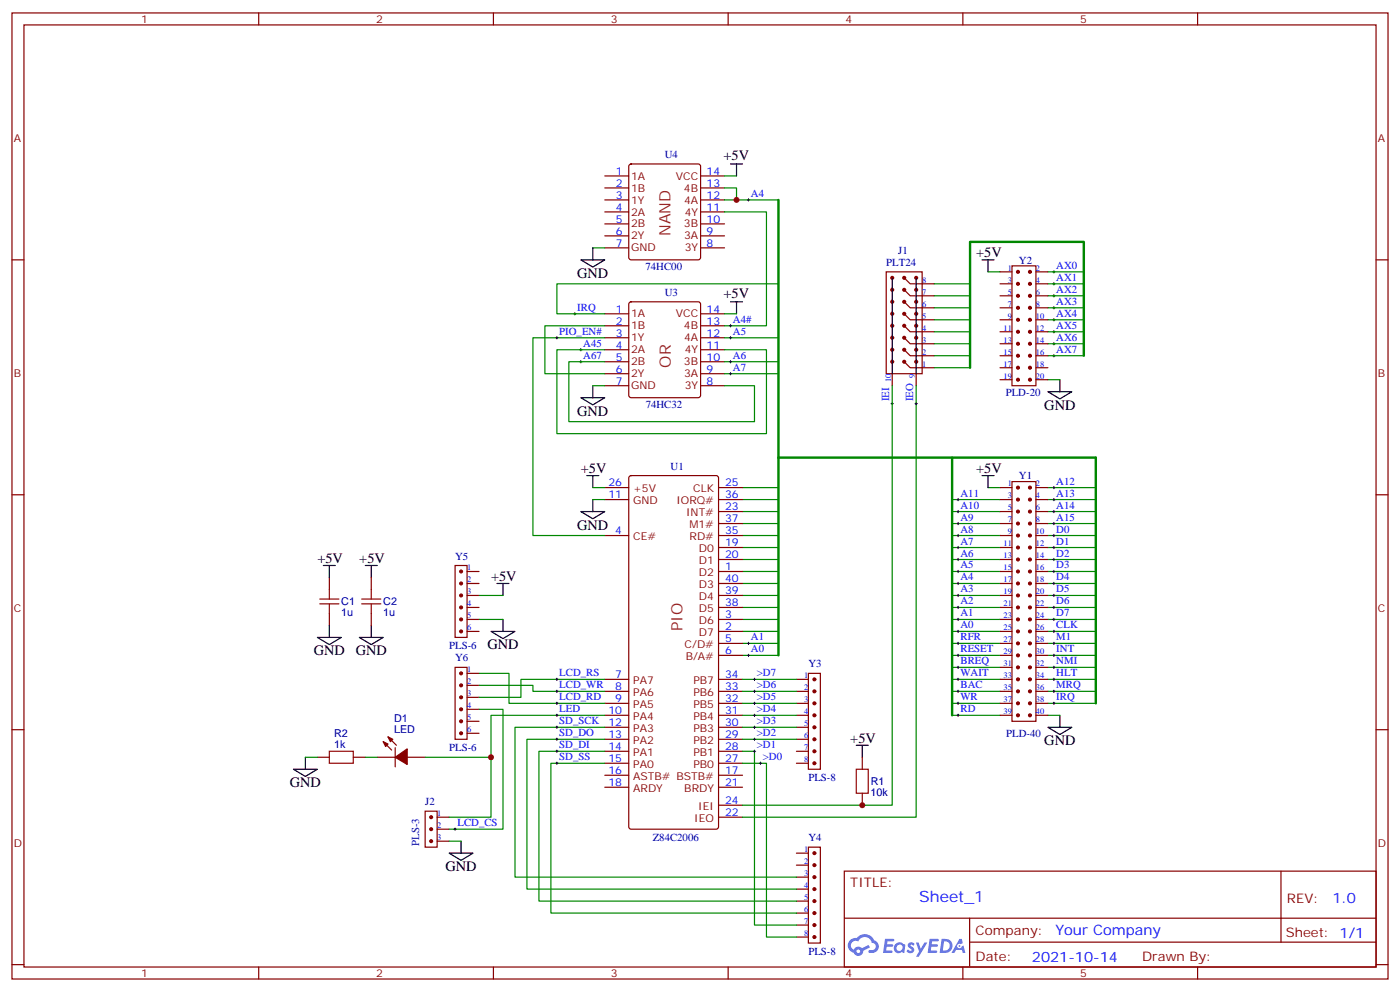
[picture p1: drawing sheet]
<svg xmlns="http://www.w3.org/2000/svg" width="412mm" height="292mm" viewBox="0 0 412 292" stroke-linecap="round" stroke-linejoin="round" font-family="sans-serif">
<g fill="none" stroke="#870000" stroke-width=".35">
<path d="M3.5 3.8h405.4v284.3h-405.4zM7.1 7.3h398.2v277.3h-398.2zM76.2 3.8v3.5M145.3 3.8v3.5M214.5 3.8v3.5M283.6 3.8v3.5M352.8 3.8v3.5M3.5 76.5h3.6M405.3 76.5h3.6M3.5 145.6h3.6M405.3 145.6h3.6M3.5 214.8h3.6"/>
<path d="M405.3 214.8h3.6M248.7 256.4h156.6v28.2h-156.6zM377.3 256.4v20.9M248.7 270.2h156.5M285.6 277.3h119.6M285.6 270.2v14.2M3.5 283.9h3.6M76.2 284.6v3.5M145.3 284.6v3.5M214.5 284.6v3.5M283.6 284.6v3.5M352.8 284.6v3.5"/>
<path d="M405.3 283.9h3.6"/>
</g>
<g fill="#5487ff">
<path d="M267.7 277.6a1.22 1.22 0 0 1 1.7 .2l-.4 .6a.47 .47 0 0 0-.3-.4 .47 .47 0 0 0-.5 .2l.1 .2a1.14 1.14 0 0 1 .8 1.8 1.14 1.14 0 0 1-1.9 0l-.2-.2 .5-.6 .7 .5a.29 .29 0 0 0 .3-.3 .29 .29 0 0 0-.2-.3 1.04 1.04 0 0 1-.6-1.7z"/>
<path d="M260.7 276.3h2.4l.3 .2-.2 .5-1.8 .1-.1 .8h1.5l.3 .4-.3 .4h-1.6l-.2 1.1h1.7l.2 .3-.2 .3-2.6 .1z"/>
<path d="M273.8 276.3h2.4l.3 .2-.1 .5-1.8 .1-.2 .8h1.6l.3 .4-.4 .4h-1.6l-.1 1.1h1.7l.2 .3-.2 .3-2.6 .1z"/>
<path d="M282.6 276.3h.7l.3 1.3-.6 .3a.69 .69 0 0 0-1 .3 .69 .69 0 0 0 .4 .9 .69 .69 0 0 0 .9-.6l.5-.2 .6 2.2h-.8l-.2-.9h-1.8l-.5 .9h-.8z"/>
<path d="M269.8 277.4h.8l.6 1.8 1.1-1.8h.9l-2.6 4.2h-.8l.9-1.5z"/>
<path d="M277.4 276.3l-.6 4.2h1.3a2.11 2.11 0 0 0 2.5-2.1 2.11 2.11 0 0 0-2.5-2.1zM278.1 277.1a1.39 1.39 0 0 1 1.7 1.4 1.39 1.39 0 0 1-1.8 1.3h-.3z"/>
<path d="M263.7 277.9a1.54 1.54 0 0 0-.1 2.2 1.54 1.54 0 0 0 2.2 .1l.6 .3 .3-2.3-.2-.3h-.4a1.49 1.49 0 0 0-2.4 0zM264 278.9a.94 .94 0 0 1 1.8 0 .94 .94 0 0 1-1.8 0z"/>
<path d="M250.4 276.7a2.18 2.18 0 0 0 1.1 3.7 1.44 1.44 0 0 0 1.6 .9 1.44 1.44 0 0 0 1.2-1.4l2-1.1-.5-.7-1.9 1a1.47 1.47 0 0 0-2.4 .4 1.39 1.39 0 0 1-.7-1.9 1.39 1.39 0 0 1 2-.5 2.12 2.12 0 0 1 2.2-1.3 2.12 2.12 0 0 1 1.9 1.7 1.14 1.14 0 0 1 1.1 1.4 1.14 1.14 0 0 1-1.7 .7 .43 .43 0 0 0-.5 .4 .43 .43 0 0 0 .4 .5 1.98 1.98 0 0 0 2.5-1.2 1.98 1.98 0 0 0-1.2-2.6 3.1 3.1 0 0 0-5.3-.6l-.9 .1zM252.3 280a.55 .55 0 0 1 1.1 0 .55 .55 0 0 1-1.1 0z"/>
<circle cx="282.6" cy="278.4" r=".26"/>
</g>
<g fill="none" stroke="#870000" stroke-width=".35">
<path d="M178.2 58.8h7M178.2 55.3h7M178.2 51.8h7M185.4 48.5l.5-.2h19.8l.5 .2 .2 .5v26.8l-.3 .5-.4 .2h-19.8l-.5-.3-.2-.4v-26.8zM206.4 58.8h7M206.4 55.3h7M206.4 51.8h7M178.2 65.9h7M178.2 69.4h7M178.2 73h7M178.2 62.4h7M206.4 65.9h7"/>
<path d="M206.4 69.4h7M206.4 73h7M206.4 62.4h7M298.1 78.2h7.1v35.3h-7.1zM178.2 99.4h7M178.2 95.9h7M178.2 92.4h7M185.4 89l.5-.2h19.8l.5 .2 .2 .5v26.8l-.3 .5-.4 .3h-19.8l-.5-.3-.2-.5v-26.8zM206.4 99.4h7M206.4 95.9h7M206.4 92.4h7M261.1 80h10.5v30h-10.5z"/>
<path d="M266.3 81.8l1.8 1.7h7.1M266.3 85.3l1.8 1.8h7.1M266.3 88.8l1.8 1.8h7.1M266.3 92.4l1.8 1.7h7.1M266.3 95.9l1.8 1.7h7.1M266.3 99.4l1.8 1.8h7.1M294.6 83.5h3.5M294.6 97.6h3.5M294.6 87.1h3.5M294.6 94.1h3.5M294.6 90.6h3.5M294.6 80h3.5"/>
<path d="M305.2 83.5h3.5M305.2 97.6h3.5M305.2 87.1h3.5M305.2 94.1h3.5M305.2 90.6h3.5M305.2 80h3.5M178.2 102.9h7M178.2 106.5h7M178.2 110h7M178.2 113.5h7M206.4 102.9h7M206.4 106.5h7"/>
<path d="M206.4 110h7M206.4 113.5h7M262.8 110v3.5M266.3 102.9l1.8 1.8h7.1M266.3 106.5l1.8 1.7h7.1M269.9 110v3.5M294.6 104.7h3.5M294.6 101.2h3.5M294.6 108.2h3.5M294.6 111.8h3.5M305.2 104.7h3.5M305.2 101.2h3.5"/>
<path d="M305.2 108.2h3.5M305.2 111.8h3.5M178.2 147h7M178.2 143.5h7M178.2 157.6h7M185.4 140.2l.5-.2h25.1l.6 .4 .1 102.9-.5 .7-25.3 .1-.6-.5-.1-102.9zM211.7 147h7M211.7 150.6h7M211.7 143.5h7M211.7 157.6h7M211.7 154.1h7M294.6 147h3.5"/>
<path d="M294.6 150.6h3.5M294.6 143.5h3.5M294.6 157.6h3.5M294.6 154.1h3.5M298.1 141.7h7.1v70.6h-7.1zM305.2 147h3.5M305.2 150.6h3.5M305.2 143.5h3.5M305.2 157.6h3.5M305.2 154.1h3.5M97 170v3.5M109.4 170v3.5"/>
<path d="M134.1 166.4h3.5v21.2h-3.5zM137.6 168.2h3.5M137.6 175.3h3.5M137.6 171.7h3.5M137.6 178.8h3.5M211.7 168.2h7M211.7 175.3h7M211.7 171.7h7M211.7 178.8h7M211.7 161.1h7M211.7 164.7h7M294.6 168.2h3.5"/>
<path d="M294.6 175.3h3.5M294.6 171.7h3.5M294.6 178.8h3.5M294.6 161.1h3.5M294.6 164.7h3.5M305.2 168.2h3.5M305.2 175.3h3.5M305.2 171.7h3.5M305.2 178.8h3.5M305.2 161.1h3.5M305.2 164.7h3.5M97 180.6v3.5"/>
<path d="M109.4 180.6v3.5M134.1 196.4h3.5v21.2h-3.5zM137.6 182.3h3.5M137.6 185.8h3.5M137.6 198.2h3.5M178.2 200h7M211.7 182.3h7M211.7 185.8h7M211.7 189.4h7M211.7 192.9h7M211.7 200h7M234.6 200h3.5"/>
<path d="M238.1 198.2h3.6v28.2h-3.6zM294.6 182.3h3.5M294.6 185.8h3.5M294.6 189.4h3.5M294.6 192.9h3.5M294.6 200h3.5M294.6 196.4h3.5M305.2 182.3h3.5M305.2 185.8h3.5M305.2 189.4h3.5M305.2 192.9h3.5M305.2 200h3.5"/>
<path d="M305.2 196.4h3.5M112.9 218.3l2.5 2.5M114.3 216.9l2.5 2.5M137.6 205.2h3.5M137.6 212.3h3.5M137.6 201.7h3.5M137.6 208.8h3.5M137.6 215.8h3.5M178.2 203.5h7M178.2 207h7M178.2 210.5h7M178.2 214.1h7"/>
<path d="M178.2 217.6h7M211.7 203.5h7M211.7 207h7M211.7 210.5h7M211.7 214.1h7M211.7 217.6h7M234.6 203.5h3.5M234.6 207h3.5M234.6 210.5h3.5M234.6 214.1h3.5M234.6 217.6h3.5M294.6 203.5h3.5"/>
<path d="M294.6 207h3.5M294.6 210.5h3.5M305.2 203.5h3.5M305.2 207h3.5M305.2 210.5h3.5M93.5 222.9h3.5M104.1 222.9h3.5M111.1 222.9h5.3M116.4 220.1v5.6M119.9 222.9h5.3M125.2 238.8h3.6v10.5h-3.6zM178.2 221.1h7"/>
<path d="M178.2 224.6h7M178.2 228.2h7M178.2 231.7h7M211.7 221.1h7M211.7 224.6h7M211.7 228.2h7M211.7 231.7h7M211.7 237h7M234.6 221.1h3.5M234.6 224.6h3.5M254 222.9v3.5M254 233.5v3.5"/>
<path d="M128.8 247.6h3.5M128.8 244.1h3.5M128.8 240.5h3.5M211.7 240.5h7M234.6 251.1h3.5M234.6 258.2h3.5M234.6 254.6h3.5M238.1 249.3h3.6v28.3h-3.6zM234.6 275.8h3.5M234.6 265.2h3.5M234.6 272.3h3.5M234.6 261.7h3.5"/>
<path d="M234.6 268.7h3.5"/>
</g>
<path d="M229.3 58.8v134.1M319.3 104.7v-33.5h-33.5v37M229.3 134.7h93.5v72.3M280.5 134.7v75.8" fill="none" stroke="#008700" stroke-width=".71"/>
<g fill="none" stroke="#008700" stroke-width=".35">
<path d="M213.4 55.3h3.6v3.5M213.4 51.8h3.6M213.4 58.8h15.9M174.6 73h3.6M213.4 62.4h12.4v33.5h-12.4M178.2 95.9h-17.7v14.1h17.7M178.2 99.4h-21.2v58.2h21.2M213.4 92.4h3.6M213.4 99.4h15.9M229.3 83.5h-65.3v8.9h14.2M275.2 97.6h10.6M275.2 83.5h10.6"/>
<path d="M275.2 87.1h10.6M275.2 90.6h10.6M275.2 94.1h10.6M291 80h3.6M308.7 97.6h10.6M308.7 83.5h10.6M308.7 87.1h10.6M308.7 90.6h10.6M308.7 94.1h10.6M308.7 80h10.6M174.6 113.5h3.6M178.2 106.5h-10.6v17.6h54.6v-10.6h-8.8"/>
<path d="M178.2 102.9h-14.2v24.7h61.8v-24.7h-12.4M213.4 106.5h15.9M213.4 110h15.9M262.8 113.5v123.5h-44.1M269.9 113.5v127h-51.2M275.2 101.2h10.6M275.2 104.7h10.6M275.2 108.2h10.6M308.7 111.8h3.5M308.7 101.2h10.6M308.7 104.7h10.6M174.6 147h3.6"/>
<path d="M174.6 143.5h3.6M218.7 154.1h10.6M218.7 150.6h10.6M218.7 147h10.6M218.7 143.5h10.6M218.7 157.6h10.6M280.5 154.1h14.1M280.5 150.6h14.1M280.5 147h14.1M280.5 157.6h14.1M291 143.5h3.6M308.7 154.1h14.1"/>
<path d="M308.7 150.6h14.1M308.7 147h14.1M308.7 143.5h14.1M308.7 157.6h14.1M141.1 175.3h7.1M218.7 171.7h10.6M218.7 175.3h10.6M218.7 178.8h10.6M218.7 168.2h10.6M218.7 164.7h10.6M218.7 161.1h10.6M280.5 171.7h14.1"/>
<path d="M280.5 175.3h14.1M280.5 178.8h14.1M280.5 168.2h14.1M280.5 164.7h14.1M280.5 161.1h14.1M308.7 171.7h14.1M308.7 175.3h14.1M308.7 178.8h14.1M308.7 168.2h14.1M308.7 164.7h14.1M308.7 161.1h14.1M141.1 198.2h8.8v8.8h28.3"/>
<path d="M141.1 182.3h7.1M178.2 200h-24.7v5.2h-12.4M218.7 182.3h10.6M218.7 192.9h10.6M218.7 189.4h10.6M218.7 185.8h10.6M218.7 200h15.9M280.5 182.3h14.1M280.5 192.9h14.1M280.5 189.4h14.1M280.5 185.8h14.1M280.5 200h14.1"/>
<path d="M280.5 196.4h14.1M308.7 182.3h14.1M308.7 192.9h14.1M308.7 189.4h14.1M308.7 185.8h14.1M308.7 200h14.1M308.7 196.4h14.1M141.1 201.7h15.9v1.8h21.2M141.1 208.8h7.1v35.3h-15.9M178.2 217.6h-23v44.1h79.4M178.2 214.1h-26.5v44.1h82.9M178.2 210.5h-33.6v30h-12.3"/>
<path d="M218.7 203.5h15.9M218.7 207h15.9M218.7 210.5h15.9M218.7 214.1h15.9M218.7 217.6h15.9M280.5 203.5h14.1M280.5 207h14.1M280.5 210.5h14.1M308.7 203.5h14.1M308.7 207h14.1M308.7 210.5h3.5M90 222.9h3.5"/>
<path d="M107.6 222.9h3.5M125.2 222.9h19.4M178.2 224.6h-15.9v44.1h72.3M178.2 221.1h-19.5v44.1h75.9M218.7 224.6h7.1v51.2h8.8M218.7 221.1h3.5v51.2h12.4M132.3 247.6h3.5"/>
</g>
<g fill="none" stroke="#000" stroke-width=".35">
<path d="M215.2 48.3h3.5M217 48.3v3.5M171.1 76.5h7.1l-3.6 2.1zM174.6 73v3.5M289.3 76.5h3.5M291 76.5v3.5M215.2 88.8h3.5M217 88.8v3.6M262.8 81.8v28.2M269.9 81.8v28.2M171.1 117.1h7.1l-3.6 2.1zM174.6 113.5v3.6"/>
<path d="M308.7 115.3h7l-3.5 2.1zM312.2 111.8v3.5M172.9 140h3.5M174.6 140v3.5M289.3 140h3.5M291 140v3.5M171.1 150.6h7.1l-3.6 2.1zM174.6 147v3.6M95.2 166.4h3.6M97 166.4v3.6M107.6 166.4h3.5M109.4 166.4v3.6"/>
<path d="M146.4 171.7h3.5M148.2 171.7v3.6M93.5 187.6h7l-3.5 2.1zM97 184.1v3.5M105.8 187.6h7.1l-3.5 2.1zM109.4 184.1v3.5M144.6 185.8h7.1l-3.5 2.2zM148.2 182.3v3.5M252.2 219.4h3.6M254 219.4v3.5M308.7 214.1h7l-3.5 2.1zM312.2 210.5v3.6"/>
<path d="M86.4 226.4h7.1l-3.5 2.1zM90 222.9v3.5M132.3 251.1h7l-3.5 2.1zM135.8 247.6v3.5"/>
</g>
<g fill="none" stroke="#000" stroke-width=".29">
<path d="M220.1 58.8h.7M220.5 58.5v.7M310.4 79.7v.7M163.7 99.4h.7M164 99.1v.7M169 92.4h.7M169.3 92v.7M214.8 95.9h.7M214.8 99.4h.7M215.2 95.5v.7M215.2 99.1v.7M310.1 97.6h.7"/>
<path d="M310.1 94.1h.7M310.1 90.6h.7M310.1 87.1h.7M310.1 83.5h.7M310.1 80h.7M310.4 83.2v.7M310.4 86.7v.7M310.4 90.2v.7M310.4 93.8v.7M310.4 97.3v.7M170.7 102.9h.7M170.7 106.5h.7"/>
<path d="M171.1 102.6v.7M171.1 106.1v.7M214.8 106.5h.7M214.8 110h.7M215.2 106.1v.7M215.2 109.6v.7M262.5 118.8h.7M262.8 118.5v.7M269.5 118.8h.7M269.9 118.5v.7M310.1 104.7h.7M310.1 101.2h.7"/>
<path d="M310.4 100.8v.7M310.4 104.4v.7M281.9 147h.7M281.9 150.6h.7M281.9 154.1h.7M281.9 157.6h.7M282.2 146.7v.7M282.2 150.2v.7M282.2 153.7v.7M282.2 157.3v.7M310.1 143.5h.7M310.1 147h.7"/>
<path d="M310.1 150.6h.7M310.1 154.1h.7M310.1 157.6h.7M310.4 143.2v.7M310.4 146.7v.7M310.4 150.2v.7M310.4 153.7v.7M310.4 157.3v.7M281.9 161.1h.7M281.9 164.7h.7M281.9 168.2h.7M281.9 171.7h.7"/>
<path d="M281.9 175.3h.7M281.9 178.8h.7M282.2 160.8v.7M282.2 164.3v.7M282.2 167.9v.7M282.2 171.4v.7M282.2 174.9v.7M282.2 178.4v.7M310.1 161.1h.7M310.1 164.7h.7M310.1 168.2h.7M310.1 171.7h.7"/>
<path d="M310.1 175.3h.7M310.1 178.8h.7M310.4 160.8v.7M310.4 164.3v.7M310.4 167.9v.7M310.4 171.4v.7M310.4 174.9v.7M310.4 178.4v.7M163.7 200h.7M164 199.6v.7M220.1 192.9h.7M220.1 189.4h.7"/>
<path d="M220.5 189v.7M220.5 192.5v.8M221.9 200h.7M222.2 199.6v.7M281.9 200h.7M281.9 192.9h.7M281.9 189.4h.7M281.9 196.4h.7M281.9 185.8h.7M281.9 182.3h.7M282.2 182v.7M282.2 185.5v.7"/>
<path d="M282.2 189v.7M282.2 192.5v.8M282.2 196.1v.7M282.2 199.6v.7M310.1 200h.7M310.1 192.9h.7M310.1 189.4h.7M310.1 196.4h.7M310.1 185.8h.7M310.1 182.3h.7M310.4 182v.7M310.4 185.5v.7"/>
<path d="M310.4 189v.7M310.4 192.5v.8M310.4 196.1v.7M310.4 199.6v.7M163.7 217.6h.7M163.7 214.1h.7M163.7 210.5h.7M163.7 207h.7M163.7 203.5h.7M164 203.1v.7M164 206.7v.7M164 210.2v.7"/>
<path d="M164 213.7v.7M164 217.2v.7M221.9 217.6h.7M221.9 214.1h.7M221.9 210.5h.7M221.9 207h.7M221.9 203.5h.7M222.2 203.1v.7M222.2 206.7v.7M222.2 210.2v.7M222.2 213.7v.7M222.2 217.2v.7"/>
<path d="M281.9 210.5h.7M281.9 207h.7M281.9 203.5h.7M282.2 203.1v.7M282.2 206.7v.7M282.2 210.2v.7M310.1 207h.7M310.1 203.5h.7M310.4 203.1v.7M310.4 206.7v.7M163.7 224.6h.7M163.7 221.1h.7"/>
<path d="M164 220.8v.7M164 224.3v.7M221.9 221.1h.7M222.2 220.8v.7M223.7 224.6h.7M224 224.3v.7M133.7 244.1h.7M134.1 243.7v.7"/>
</g>
<path d="M94.2 177.7h5.6M94.2 176.3h5.6M97 173.5v2.8M97 177.7v2.9M106.5 177.7h5.7M106.5 176.3h5.7M109.4 173.5v2.8M109.4 177.7v2.9M97 221.1h7.1v3.5h-7.1zM252.2 226.4h3.6v7.1h-3.6z" fill="none" stroke="#a10000" stroke-width=".35"/>
<g fill="#870000" stroke="#870000" stroke-width=".35">
<path d="M116.4 222.9l3.5-2.5v4.6z"/>
<path d="M114.3 216.9l1.4 .7-.7 .7z"/>
<path d="M112.9 218.3l1.4 .7-.7 .7z"/>
<circle cx="269.9" cy="81.8" r=".42"/>
<circle cx="266.3" cy="81.8" r=".42"/>
<circle cx="269.9" cy="85.3" r=".42"/>
<circle cx="266.3" cy="85.3" r=".42"/>
<circle cx="269.9" cy="88.8" r=".42"/>
<circle cx="266.3" cy="88.8" r=".42"/>
<circle cx="269.9" cy="92.4" r=".42"/>
<circle cx="266.3" cy="92.4" r=".42"/>
<circle cx="266.3" cy="106.5" r=".42"/>
<circle cx="269.9" cy="106.5" r=".42"/>
<circle cx="266.3" cy="102.9" r=".42"/>
<circle cx="269.9" cy="102.9" r=".42"/>
<circle cx="266.3" cy="99.4" r=".42"/>
<circle cx="269.9" cy="99.4" r=".42"/>
<circle cx="266.3" cy="95.9" r=".42"/>
<circle cx="269.9" cy="95.9" r=".42"/>
<circle cx="262.8" cy="95.9" r=".42"/>
<circle cx="262.8" cy="99.4" r=".42"/>
<circle cx="262.8" cy="102.9" r=".42"/>
<circle cx="262.8" cy="106.5" r=".42"/>
<circle cx="262.8" cy="92.4" r=".42"/>
<circle cx="262.8" cy="88.8" r=".42"/>
<circle cx="262.8" cy="85.3" r=".42"/>
<circle cx="262.8" cy="81.8" r=".42"/>
<circle cx="303.4" cy="80" r=".42"/>
<circle cx="299.9" cy="80" r=".42"/>
<circle cx="303.4" cy="83.5" r=".42"/>
<circle cx="299.9" cy="83.5" r=".42"/>
<circle cx="303.4" cy="87.1" r=".42"/>
<circle cx="299.9" cy="87.1" r=".42"/>
<circle cx="303.4" cy="90.6" r=".42"/>
<circle cx="299.9" cy="90.6" r=".42"/>
<circle cx="303.4" cy="94.1" r=".42"/>
<circle cx="299.9" cy="94.1" r=".42"/>
<circle cx="303.4" cy="97.6" r=".42"/>
<circle cx="299.9" cy="97.6" r=".42"/>
<circle cx="303.4" cy="101.2" r=".42"/>
<circle cx="299.9" cy="101.2" r=".42"/>
<circle cx="303.4" cy="104.7" r=".42"/>
<circle cx="299.9" cy="104.7" r=".42"/>
<circle cx="303.4" cy="108.2" r=".42"/>
<circle cx="299.9" cy="108.2" r=".42"/>
<circle cx="303.4" cy="111.8" r=".42"/>
<circle cx="299.9" cy="111.8" r=".42"/>
<circle cx="135.8" cy="168.2" r=".42"/>
<circle cx="135.8" cy="171.7" r=".42"/>
<circle cx="135.8" cy="175.3" r=".42"/>
<circle cx="135.8" cy="178.8" r=".42"/>
<circle cx="135.8" cy="182.3" r=".42"/>
<circle cx="135.8" cy="185.8" r=".42"/>
<circle cx="135.8" cy="198.2" r=".42"/>
<circle cx="135.8" cy="201.7" r=".42"/>
<circle cx="135.8" cy="205.2" r=".42"/>
<circle cx="135.8" cy="208.8" r=".42"/>
<circle cx="135.8" cy="212.3" r=".42"/>
<circle cx="135.8" cy="215.8" r=".42"/>
<circle cx="127" cy="240.5" r=".42"/>
<circle cx="127" cy="244.1" r=".42"/>
<circle cx="127" cy="247.6" r=".42"/>
<circle cx="239.9" cy="224.6" r=".42"/>
<circle cx="239.9" cy="221.1" r=".42"/>
<circle cx="239.9" cy="217.6" r=".42"/>
<circle cx="239.9" cy="214.1" r=".42"/>
<circle cx="239.9" cy="210.5" r=".42"/>
<circle cx="239.9" cy="207" r=".42"/>
<circle cx="239.9" cy="203.5" r=".42"/>
<circle cx="239.9" cy="200" r=".42"/>
<circle cx="239.9" cy="275.8" r=".42"/>
<circle cx="239.9" cy="272.3" r=".42"/>
<circle cx="239.9" cy="268.7" r=".42"/>
<circle cx="239.9" cy="265.2" r=".42"/>
<circle cx="239.9" cy="261.7" r=".42"/>
<circle cx="239.9" cy="258.2" r=".42"/>
<circle cx="239.9" cy="254.6" r=".42"/>
<circle cx="239.9" cy="251.1" r=".42"/>
<circle cx="303.4" cy="207" r=".42"/>
<circle cx="303.4" cy="203.5" r=".42"/>
<circle cx="303.4" cy="210.5" r=".42"/>
<circle cx="299.9" cy="210.5" r=".42"/>
<circle cx="299.9" cy="207" r=".42"/>
<circle cx="299.9" cy="203.5" r=".42"/>
<circle cx="299.9" cy="200" r=".42"/>
<circle cx="303.4" cy="200" r=".42"/>
<circle cx="299.9" cy="196.4" r=".42"/>
<circle cx="303.4" cy="196.4" r=".42"/>
<circle cx="299.9" cy="192.9" r=".42"/>
<circle cx="303.4" cy="192.9" r=".42"/>
<circle cx="299.9" cy="189.4" r=".42"/>
<circle cx="303.4" cy="189.4" r=".42"/>
<circle cx="299.9" cy="185.8" r=".42"/>
<circle cx="303.4" cy="185.8" r=".42"/>
<circle cx="299.9" cy="182.3" r=".42"/>
<circle cx="303.4" cy="182.3" r=".42"/>
<circle cx="299.9" cy="178.8" r=".42"/>
<circle cx="303.4" cy="178.8" r=".42"/>
<circle cx="299.9" cy="175.3" r=".42"/>
<circle cx="303.4" cy="175.3" r=".42"/>
<circle cx="299.9" cy="171.7" r=".42"/>
<circle cx="303.4" cy="171.7" r=".42"/>
<circle cx="299.9" cy="168.2" r=".42"/>
<circle cx="303.4" cy="168.2" r=".42"/>
<circle cx="299.9" cy="164.7" r=".42"/>
<circle cx="303.4" cy="164.7" r=".42"/>
<circle cx="299.9" cy="161.1" r=".42"/>
<circle cx="303.4" cy="161.1" r=".42"/>
<circle cx="299.9" cy="157.6" r=".42"/>
<circle cx="303.4" cy="157.6" r=".42"/>
<circle cx="299.9" cy="154.1" r=".42"/>
<circle cx="303.4" cy="154.1" r=".42"/>
<circle cx="299.9" cy="150.6" r=".42"/>
<circle cx="303.4" cy="150.6" r=".42"/>
<circle cx="299.9" cy="147" r=".42"/>
<circle cx="303.4" cy="147" r=".42"/>
<circle cx="299.9" cy="143.5" r=".42"/>
<circle cx="303.4" cy="143.5" r=".42"/>
</g>
<g fill="#c00">
<circle cx="254" cy="237" r=".88"/>
<circle cx="144.6" cy="222.9" r=".88"/>
<circle cx="217" cy="58.8" r=".88"/>
</g>
<g font-size="4.6" fill="#8d2323">
<text x="197.6" y="69.4" transform="rotate(-90 197.6 69.4)">NAND</text>
<text x="197.6" y="108.2" transform="rotate(-90 197.6 108.2)">OR</text>
<text x="201.1" y="185.8" transform="rotate(-90 201.1 185.8)">PIO</text>
</g>
<text font-size="4.6" fill="#00f" x="270.8" y="265.4">Sheet_1</text>
<g font-size="4.2">
<text x="213.1" y="47.2">+5V</text>
<text x="287.5" y="75.8">+5V</text>
<text x="170" y="81.8">GND</text>
<text x="213.1" y="87.8">+5V</text>
<text x="170" y="122.3">GND</text>
<text x="307.6" y="120.6">GND</text>
<text x="171.1" y="139.3">+5V</text>
<text x="287.5" y="139.3">+5V</text>
<text x="170" y="155.9">GND</text>
<text x="93.5" y="165.7">+5V</text>
<text x="105.8" y="165.7">+5V</text>
<text x="144.6" y="171">+5V</text>
<text x="143.6" y="191.1">GND</text>
<text x="92.4" y="192.9">GND</text>
<text x="104.8" y="192.9">GND</text>
<text x="250.5" y="218.7">+5V</text>
<text x="307.6" y="219.4">GND</text>
<text x="85.4" y="231.7">GND</text>
<text x="131.2" y="256.4">GND</text>
</g>
<g font-size="4.2" fill="#00f">
<text x="392.5" y="265.7">1.0</text>
<text x="310.9" y="275.2">Your Company</text>
<text x="304" y="283">2021-10-14</text>
</g>
<g font-size="3.9" fill="#800">
<text x="250.5" y="261">TITLE:</text>
<text x="379.1" y="265.7">REV:</text>
<text x="287.4" y="275.2">Company:</text>
<text x="378.7" y="275.8">Sheet: 1/1</text>
<text x="287.4" y="282.9">Date:</text>
<text x="336.4" y="282.9">Drawn By:</text>
</g>
<g font-size="3.2" fill="#800">
<text x="41.6" y="6.8">1</text>
<text x="110.8" y="6.8">2</text>
<text x="179.9" y="6.8">3</text>
<text x="249.1" y="6.8">4</text>
<text x="318.2" y="6.8">5</text>
<text x="4.1" y="41.9">A</text>
<text x="405.9" y="41.9">A</text>
<text x="185.9" y="52.8">1A</text>
<text x="199.1" y="52.8">VCC</text>
<text x="185.9" y="56.4">1B</text>
<text x="185.9" y="59.9">1Y</text>
<text x="201.5" y="56.4">4B</text>
<text x="201.5" y="59.9">4A</text>
<text x="185.9" y="63.4">2A</text>
<text x="201.7" y="63.4">4Y</text>
<text x="185.9" y="67">2B</text>
<text x="185.9" y="70.5">2Y</text>
<text x="201.5" y="67">3B</text>
<text x="201.5" y="70.5">3A</text>
<text x="185.9" y="74">GND</text>
<text x="201.7" y="74">3Y</text>
<text x="185.9" y="93.4">1A</text>
<text x="199.1" y="93.4">VCC</text>
<text x="185.9" y="96.9">1B</text>
<text x="185.9" y="100.5">1Y</text>
<text x="201.5" y="96.9">4B</text>
<text x="201.5" y="100.5">4A</text>
<text x="185.9" y="104">2A</text>
<text x="185.9" y="107.5">2B</text>
<text x="201.5" y="107.5">3B</text>
<text x="201.7" y="104">4Y</text>
<text x="4.1" y="111.1">B</text>
<text x="185.9" y="111.1">2Y</text>
<text x="201.5" y="111.1">3A</text>
<text x="405.9" y="111.1">B</text>
<text x="185.9" y="114.6">GND</text>
<text x="201.7" y="114.6">3Y</text>
<text x="186.5" y="148.4">GND</text>
<text x="186.5" y="144.9">+5V</text>
<text x="199.2" y="148.4">IORQ#</text>
<text x="204.2" y="144.9">CLK</text>
<text x="202.1" y="152">INT#</text>
<text x="203.1" y="155.5">M1#</text>
<text x="186.5" y="159">CE#</text>
<text x="203.1" y="159">RD#</text>
<text x="205.9" y="162.6">D0</text>
<text x="205.9" y="166.1">D1</text>
<text x="205.9" y="173.1">D3</text>
<text x="205.9" y="169.6">D2</text>
<text x="205.9" y="176.7">D4</text>
<text x="4.1" y="180.2">C</text>
<text x="205.9" y="180.2">D5</text>
<text x="205.9" y="183.7">D6</text>
<text x="405.9" y="180.2">C</text>
<text x="201.7" y="190.8">C/D#</text>
<text x="205.9" y="187.3">D7</text>
<text x="202" y="194.3">B/A#</text>
<text x="186.5" y="201.4">PA7</text>
<text x="204.3" y="201.4">PB7</text>
<text x="186.5" y="204.9">PA6</text>
<text x="186.5" y="208.4">PA5</text>
<text x="204.3" y="208.4">PB5</text>
<text x="204.3" y="204.9">PB6</text>
<text x="186.5" y="211.9">PA4</text>
<text x="186.5" y="215.5">PA3</text>
<text x="204.3" y="215.5">PB3</text>
<text x="204.3" y="211.9">PB4</text>
<text x="186.5" y="219">PA2</text>
<text x="204.3" y="219">PB2</text>
<text x="186.5" y="222.5">PA1</text>
<text x="186.5" y="226.1">PA0</text>
<text x="204.3" y="226.1">PB0</text>
<text x="204.3" y="222.5">PB1</text>
<text x="186.5" y="229.6">ASTB# BSTB#</text>
<text x="186.5" y="233.1">ARDY</text>
<text x="201.6" y="233.1">BRDY</text>
<text x="205.7" y="238.4">IEI</text>
<text x="204.5" y="241.9">IEO</text>
<text x="4.1" y="249.3">D</text>
<text x="405.9" y="249.3">D</text>
<text x="41.6" y="287.6">1</text>
<text x="110.8" y="287.6">2</text>
<text x="179.9" y="287.6">3</text>
<text x="249.1" y="287.6">4</text>
<text x="318.2" y="287.6">5</text>
</g>
<g font-size="3.2" fill="#000080">
<text x="195.8" y="46.5">U4</text>
<text x="264.6" y="74.7">J1</text>
<text x="300.2" y="77.6">Y2</text>
<text x="190.2" y="79.4">74HC00</text>
<text x="261.1" y="78.2">PLT24</text>
<text x="195.8" y="87.1">U3</text>
<text x="190.2" y="120">74HC32</text>
<text x="296.3" y="116.4">PLD-20</text>
<text x="197.6" y="138.2">U1</text>
<text x="300.2" y="141.1">Y1</text>
<text x="134.1" y="164.7">Y5</text>
<text x="100.5" y="178.1">C1</text>
<text x="112.9" y="178.1">C2</text>
<text x="100.5" y="181.3">1u</text>
<text x="112.9" y="181.3">1u</text>
<text x="132.3" y="191.1">PLS-6</text>
<text x="134.1" y="194.7">Y6</text>
<text x="238.1" y="196.4">Y3</text>
<text x="116.1" y="215.8">LED</text>
<text x="116.1" y="212.6">D1</text>
<text x="98.4" y="220.1">1k</text>
<text x="98.4" y="216.9">R2</text>
<text x="132.3" y="221.1">PLS-6</text>
<text x="296.4" y="217">PLD-40</text>
<text x="238.1" y="229.9">PLS-8</text>
<text x="256.5" y="231.1">R1</text>
<text x="125.2" y="237">J2</text>
<text x="256.5" y="234.3">10k</text>
<text x="123.5" y="248.9" transform="rotate(-90 123.5 248.9)">PLS-3</text>
<text x="192.3" y="247.6">Z84C2006</text>
<text x="238.1" y="247.6">Y4</text>
<text x="238.1" y="281.1">PLS-8</text>
</g>
<g font-size="3.2" fill="#00f">
<text x="181.4" y="51.4">1</text>
<text x="208.1" y="51.4">14</text>
<text x="181.4" y="55">2</text>
<text x="181.4" y="58.5">3</text>
<text x="208.1" y="58.5">12</text>
<text x="208.1" y="55">13</text>
<text x="221.2" y="58">A4</text>
<text x="181.4" y="65.5">5</text>
<text x="181.4" y="62">4</text>
<text x="208.1" y="65.5">10</text>
<text x="208.1" y="62">11</text>
<text x="181.4" y="69.1">6</text>
<text x="208.1" y="69.1">9</text>
<text x="181.4" y="72.6">7</text>
<text x="208.1" y="72.6">8</text>
<text x="311.1" y="82.7">AX1</text>
<text x="311.1" y="79.1">AX0</text>
<text x="311.1" y="89.7">AX3</text>
<text x="311.1" y="86.2">AX2</text>
<text x="170" y="91.5">IRQ</text>
<text x="181.4" y="92">1</text>
<text x="181.4" y="95.5">2</text>
<text x="208.1" y="95.5">13</text>
<text x="208.1" y="92">14</text>
<text x="215.9" y="95">A4#</text>
<text x="311.1" y="93.2">AX4</text>
<text x="164.7" y="98.5">PIO_EN#</text>
<text x="181.4" y="99.1">3</text>
<text x="208.1" y="99.1">12</text>
<text x="215.9" y="98.5">A5</text>
<text x="311.1" y="100.3">AX6</text>
<text x="311.1" y="96.8">AX5</text>
<text x="171.8" y="102.1">A45</text>
<text x="171.8" y="105.6">A67</text>
<text x="181.4" y="102.6">4</text>
<text x="181.4" y="106.1">5</text>
<text x="208.1" y="106.1">10</text>
<text x="208.1" y="102.6">11</text>
<text x="215.9" y="105.6">A6</text>
<text x="311.1" y="103.8">AX7</text>
<text x="181.4" y="109.6">6</text>
<text x="181.4" y="113.2">7</text>
<text x="208.1" y="113.2">8</text>
<text x="208.1" y="109.6">9</text>
<text x="215.9" y="109.1">A7</text>
<text x="261.9" y="118.1" transform="rotate(-90 261.9 118.1)">IEI</text>
<text x="269" y="118.1" transform="rotate(-90 269 118.1)">IEO</text>
<text x="179.2" y="143.2">26</text>
<text x="213.6" y="143.2">25</text>
<text x="311.2" y="142.6">A12</text>
<text x="179.2" y="146.7">11</text>
<text x="213.6" y="146.7">36</text>
<text x="282.9" y="149.7">A10</text>
<text x="282.9" y="146.2">A11</text>
<text x="311.2" y="146.2">A13</text>
<text x="311.2" y="149.7">A14</text>
<text x="213.6" y="150.2">23</text>
<text x="213.6" y="153.7">37</text>
<text x="282.9" y="153.2">A9</text>
<text x="311.2" y="153.2">A15</text>
<text x="181.3" y="157.3">4</text>
<text x="213.6" y="160.8">19</text>
<text x="213.6" y="157.3">35</text>
<text x="282.9" y="160.3">A7</text>
<text x="282.9" y="156.7">A8</text>
<text x="311.2" y="156.7">D0</text>
<text x="311.2" y="160.3">D1</text>
<text x="213.6" y="164.3">20</text>
<text x="213.6" y="167.9">1</text>
<text x="282.9" y="167.3">A5</text>
<text x="282.9" y="163.8">A6</text>
<text x="311.2" y="163.8">D2</text>
<text x="311.2" y="167.3">D3</text>
<text x="213.6" y="171.4">40</text>
<text x="282.9" y="170.9">A4</text>
<text x="311.2" y="170.9">D4</text>
<text x="213.6" y="178.4">38</text>
<text x="213.6" y="174.9">39</text>
<text x="282.9" y="177.9">A2</text>
<text x="282.9" y="174.4">A3</text>
<text x="311.2" y="174.4">D5</text>
<text x="311.2" y="177.9">D6</text>
<text x="213.6" y="185.5">2</text>
<text x="213.6" y="182">3</text>
<text x="282.9" y="185">A0</text>
<text x="282.9" y="181.4">A1</text>
<text x="311.2" y="185">CLK</text>
<text x="311.2" y="181.4">D7</text>
<text x="213.6" y="189">5</text>
<text x="221.2" y="188.5">A1</text>
<text x="282.9" y="188.5">RFR</text>
<text x="311.2" y="188.5">M1</text>
<text x="213.6" y="192.5">6</text>
<text x="221.2" y="192">A0</text>
<text x="282.9" y="195.5">BREQ</text>
<text x="282.9" y="192">RESET</text>
<text x="311.2" y="195.5">NMI</text>
<text x="311.2" y="192">INT</text>
<text x="164.7" y="199.1">LCD_RS</text>
<text x="164.7" y="202.6">LCD_WR</text>
<text x="181.3" y="199.6">7</text>
<text x="181.3" y="203.1">8</text>
<text x="213.6" y="203.1">33</text>
<text x="213.6" y="199.6">34</text>
<text x="223" y="202.6">&gt;D6</text>
<text x="223" y="199.1">&gt;D7</text>
<text x="282.9" y="202.6">BAC</text>
<text x="282.9" y="199.1">WAIT</text>
<text x="311.2" y="202.6">MRQ</text>
<text x="311.2" y="199.1">HLT</text>
<text x="164.7" y="206.1">LCD_RD</text>
<text x="164.7" y="209.7">LED</text>
<text x="181.3" y="206.7">9</text>
<text x="213.6" y="206.7">32</text>
<text x="223" y="209.7">&gt;D4</text>
<text x="223" y="206.1">&gt;D5</text>
<text x="282.9" y="209.7">RD</text>
<text x="282.9" y="206.1">WR</text>
<text x="311.2" y="206.1">IRQ</text>
<text x="164.7" y="213.2">SD_SCK</text>
<text x="179.2" y="210.2">10</text>
<text x="179.2" y="213.7">12</text>
<text x="213.6" y="213.7">30</text>
<text x="213.6" y="210.2">31</text>
<text x="223" y="213.2">&gt;D3</text>
<text x="164.7" y="220.2">SD_DI</text>
<text x="164.7" y="216.7">SD_DO</text>
<text x="179.2" y="217.2">13</text>
<text x="179.2" y="220.8">14</text>
<text x="213.6" y="220.8">28</text>
<text x="213.6" y="217.2">29</text>
<text x="223" y="216.7">&gt;D2</text>
<text x="223" y="220.2">&gt;D1</text>
<text x="164.7" y="223.8">SD_SS</text>
<text x="179.2" y="224.3">15</text>
<text x="179.2" y="227.8">16</text>
<text x="213.6" y="227.8">17</text>
<text x="213.6" y="224.3">27</text>
<text x="224.7" y="223.8">&gt;D0</text>
<text x="179.2" y="231.4">18</text>
<text x="213.6" y="231.4">21</text>
<text x="213.6" y="236.6">24</text>
<text x="134.8" y="243.2">LCD_CS</text>
<text x="213.6" y="240.2">22</text>
</g>
<g font-size="2.5" fill="#00f">
<text x="271.6" y="83.2">8</text>
<text x="296.9" y="79.7">1</text>
<text x="296.9" y="83.2">3</text>
<text x="305.2" y="83.2">4</text>
<text x="305.2" y="79.7">2</text>
<text x="271.6" y="86.7">7</text>
<text x="296.9" y="86.7">5</text>
<text x="305.2" y="86.7">6</text>
<text x="271.6" y="93.8">5</text>
<text x="271.6" y="90.2">6</text>
<text x="296.9" y="90.2">7</text>
<text x="296.9" y="93.8">9</text>
<text x="305.2" y="90.2">8</text>
<text x="305.2" y="93.8">10</text>
<text x="271.6" y="97.3">4</text>
<text x="271.6" y="100.8">3</text>
<text x="295.6" y="97.3">11</text>
<text x="295.6" y="100.8">13</text>
<text x="305.2" y="97.3">12</text>
<text x="305.2" y="100.8">14</text>
<text x="271.6" y="104.4">2</text>
<text x="271.6" y="107.9">1</text>
<text x="295.6" y="104.4">15</text>
<text x="295.6" y="107.9">17</text>
<text x="305.2" y="104.4">16</text>
<text x="305.2" y="107.9">18</text>
<text x="262.5" y="112.5" transform="rotate(-90 262.5 112.5)">10</text>
<text x="269.5" y="111.2" transform="rotate(-90 269.5 111.2)">9</text>
<text x="295.6" y="111.4">19</text>
<text x="305.2" y="111.4">20</text>
<text x="296.9" y="143.2">1</text>
<text x="305.2" y="143.2">2</text>
<text x="296.9" y="146.7">3</text>
<text x="305.2" y="146.7">4</text>
<text x="296.9" y="153.7">7</text>
<text x="296.9" y="150.2">5</text>
<text x="305.2" y="153.7">8</text>
<text x="305.2" y="150.2">6</text>
<text x="295.6" y="160.8">11</text>
<text x="296.9" y="157.3">9</text>
<text x="305.2" y="160.8">12</text>
<text x="305.2" y="157.3">10</text>
<text x="137.6" y="167.9">1</text>
<text x="295.6" y="167.9">15</text>
<text x="295.6" y="164.3">13</text>
<text x="305.2" y="167.9">16</text>
<text x="305.2" y="164.3">14</text>
<text x="137.6" y="171.4">2</text>
<text x="295.6" y="171.4">17</text>
<text x="305.2" y="171.4">18</text>
<text x="137.6" y="174.9">3</text>
<text x="137.6" y="178.4">4</text>
<text x="295.6" y="178.4">21</text>
<text x="295.6" y="174.9">19</text>
<text x="305.2" y="178.4">22</text>
<text x="305.2" y="174.9">20</text>
<text x="137.6" y="182">5</text>
<text x="137.6" y="185.5">6</text>
<text x="295.6" y="185.5">25</text>
<text x="295.6" y="182">23</text>
<text x="305.2" y="185.5">26</text>
<text x="305.2" y="182">24</text>
<text x="295.6" y="189">27</text>
<text x="305.2" y="189">28</text>
<text x="137.6" y="197.8">1</text>
<text x="295.6" y="196.1">31</text>
<text x="295.6" y="192.5">29</text>
<text x="305.2" y="196.1">32</text>
<text x="305.2" y="192.5">30</text>
<text x="137.6" y="201.4">2</text>
<text x="236.9" y="199.6">1</text>
<text x="236.9" y="203.1">2</text>
<text x="295.6" y="203.1">35</text>
<text x="295.6" y="199.6">33</text>
<text x="305.2" y="199.6">34</text>
<text x="305.2" y="203.1">36</text>
<text x="137.6" y="204.9">3</text>
<text x="137.6" y="208.4">4</text>
<text x="236.9" y="206.7">3</text>
<text x="295.6" y="206.7">37</text>
<text x="305.2" y="206.7">38</text>
<text x="137.6" y="211.9">5</text>
<text x="137.6" y="215.5">6</text>
<text x="236.9" y="213.7">5</text>
<text x="236.9" y="210.2">4</text>
<text x="295.6" y="210.2">39</text>
<text x="305.2" y="210.2">40</text>
<text x="236.9" y="220.8">7</text>
<text x="236.9" y="217.2">6</text>
<text x="236.9" y="224.3">8</text>
<text x="128.8" y="243.7">2</text>
<text x="128.8" y="240.2">1</text>
<text x="128.8" y="247.2">3</text>
<text x="236.9" y="250.8">1</text>
<text x="236.9" y="257.8">3</text>
<text x="236.9" y="254.3">2</text>
<text x="236.9" y="261.3">4</text>
<text x="236.9" y="264.9">5</text>
<text x="236.9" y="268.4">6</text>
<text x="236.9" y="275.4">8</text>
<text x="236.9" y="271.9">7</text>
</g>
</svg>
